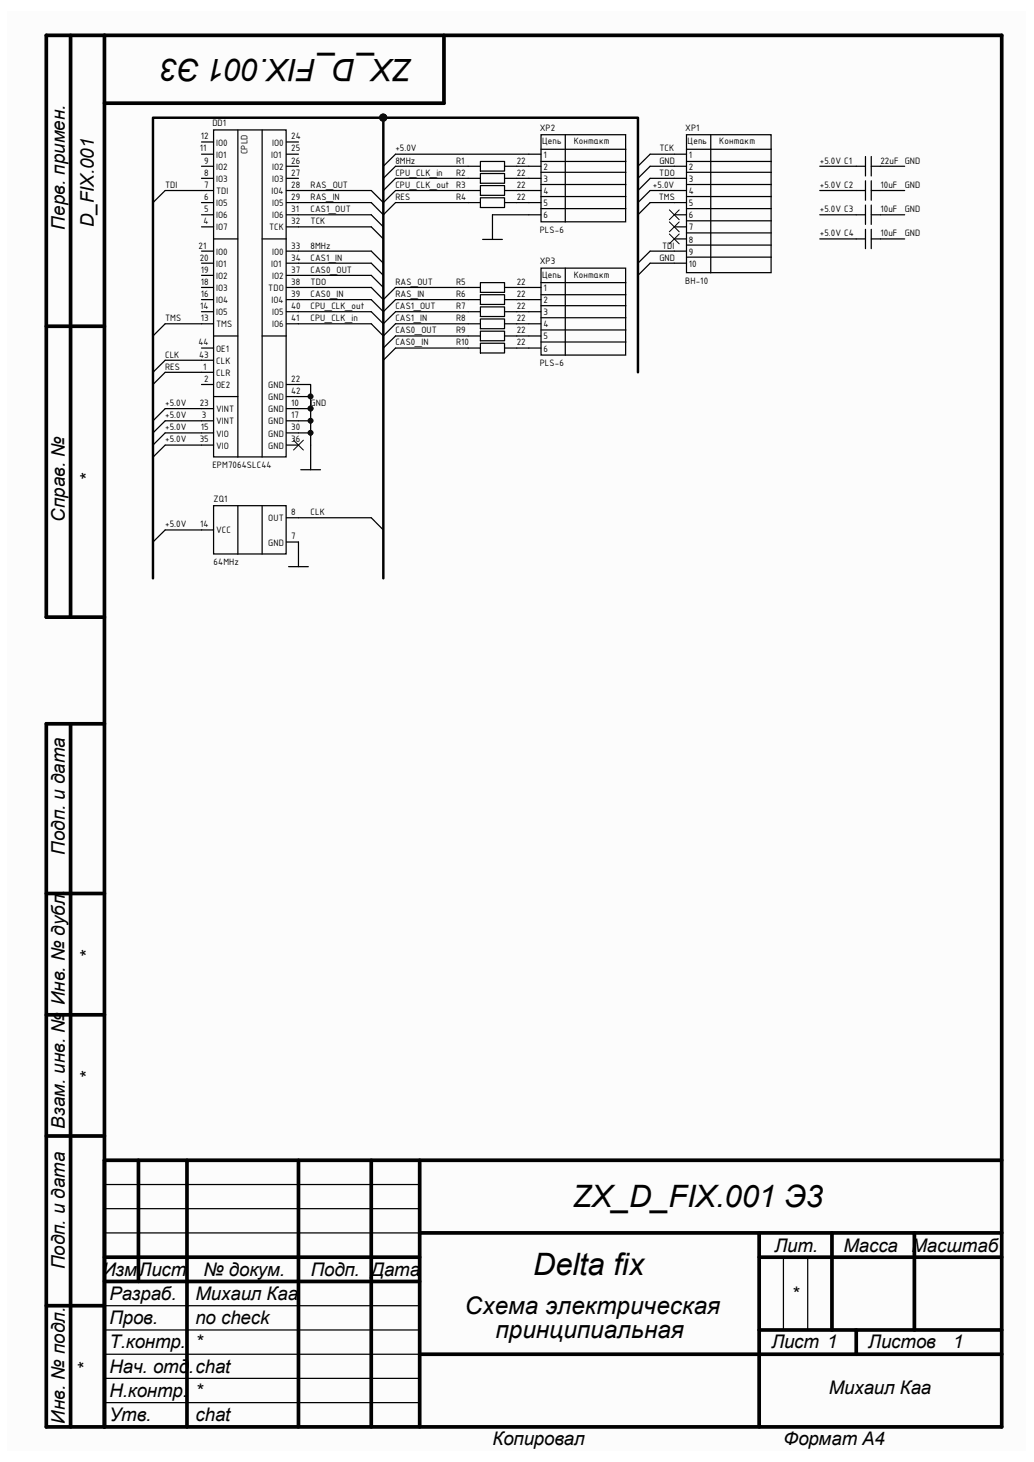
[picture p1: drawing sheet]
<svg xmlns="http://www.w3.org/2000/svg" width="210mm" height="297mm" viewBox="0 0 210 297" stroke-linecap="round" stroke-linejoin="round" font-family="sans-serif">
<path d="M1.5 2.3h206.9v292.5h-206.9z" fill="#fcfcfc"/>
<g fill="none" stroke="#000" stroke-width=".75">
<path d="M14.3 7.2v118.2M21.2 7.2v282.7M90.2 7.2v13.8h-69M9.4 66.3h11.8M21.2 125.4h-11.8v-118.2h194.1v282.7h-194.1v-142.9h11.8M14.3 147v142.9M9.4 181.5h11.8M9.4 206.2h11.8M9.4 230.8h11.8M21.2 235.7h182.3M28.1 235.7v24.6M38 235.7v54.2"/>
<path d="M60.6 235.7v54.2M75.4 235.7v54.2M85.2 235.7v54.2M21.2 255.4h64M85.2 250.5h118.3M154.2 255.4h49.3M154.2 250.5v39.4M169 250.5v19.7M185.7 250.5v19.7M9.4 265.3h11.8M21.2 260.3h64M85.2 275.1h118.3"/>
<path d="M154.2 270.2h49.3M173.9 270.2v4.9"/>
</g>
<g fill="none" stroke="#000" stroke-width=".25">
<path d="M40.9 33.8h2.5M40.9 31.3h2.5M40.9 36.2h2.5M40.9 28.8h2.5M43.4 26.4h14.7v66.4h-14.7zM43.4 38.7h-9.9l-2.4 2.5M48.3 26.4v66.5M53.2 26.4v66.5M58.2 33.8h2.4M58.2 38.7h17.2l2.5 2.5 2.4-2.5h17.3M58.2 31.3h2.4M58.2 36.2h2.4"/>
<path d="M58.2 28.8h2.4M97.6 32.8h4.9v2h-4.9zM97.6 35.3h4.9v1.9h-4.9zM97.6 37.7h4.9v2h-4.9zM97.6 33.8h-17.3l-2.4 2.4M97.6 36.2h-17.3l-2.4 2.5M102.5 33.8h7.4M102.5 38.7h7.4M102.5 36.2h7.4M109.9 27.4h17.2v17.7h-17.2zM109.9 31.3h-29.6l-2.4 2.5M109.9 30.3h17.2"/>
<path d="M109.9 32.8h17.2M109.9 35h17.2M109.9 37.5h17.2M109.9 39.9h17.2M114.8 27.4v17.7M139.4 27.4h17.2v28h-17.2zM139.4 33.8h-7.3l-2.5 2.4M139.4 38.7h-7.3l-2.5 2.5M139.4 31.3h-7.3l-2.5 2.5M139.4 36.2h-7.3l-2.5 2.5M139.4 30.3h17.3M139.4 32.8h17.3"/>
<path d="M139.4 35h17.3M139.4 37.5h17.3M139.4 39.9h17.3M144.4 27.4v28M166.5 33.8h9.3M166.5 38.7h9.3M175.8 31.8v4M175.8 36.7v4M177 33.8h6.7M177 31.8v4M177 36.7v4M177 38.7h6.7"/>
<path d="M40.9 43.6h2.5M40.9 41.2h2.5M40.9 46.1h2.5M40.9 51h2.5M40.9 53.5h2.5M40.9 58.4h2.5M40.9 55.9h2.5M43.4 48.5h4.9M53.2 48.5h5M58.2 43.6h17.2l2.5 2.5M58.2 41.2h17.2l2.5 2.4 2.4-2.4h17.3M58.2 46.1h17.2l2.5 2.4"/>
<path d="M58.2 51h17.2l2.5 2.5M58.2 53.5h17.2l2.5 2.4M58.2 58.4h17.2l2.5 2.5 2.4-2.5h17.3M58.2 55.9h17.2l2.5 2.5M97.6 40.2h4.9v2h-4.9zM97.6 57.4h4.9v2h-4.9zM97.6 59.9h4.9v1.9h-4.9zM98 48.6h4M102.5 41.2h7.4M102.5 58.4h7.4M109.9 54.5h17.2v17.6h-17.2zM109.9 43.6h-9.9v5"/>
<path d="M109.9 42.4h17.2M109.9 57.4h17.2M109.9 59.9h17.2M114.8 54.5v17.7M137 43.6h2.4M137 48.5h2.4M137 46.1h2.4M139.4 41.2h-7.3l-2.5 2.4M139.4 51h-7.3l-2.5 2.5M139.4 53.5h-7.3l-2.5 2.4M139.4 42.4h17.3M139.4 44.9h17.3"/>
<path d="M139.4 47.3h17.3M139.4 49.8h17.3M139.4 52.2h17.3M166.5 43.6h9.3M166.5 48.5h9.3M175.8 41.7v3.9M175.8 46.6v3.9M177 41.7v3.9M177 46.6v3.9M177 43.6h6.7M177 48.5h6.7M40.9 63.3h2.5"/>
<path d="M40.9 60.9h2.5M40.9 78.1h2.5M40.9 70.7h2.5M43.4 65.8h-9.9l-2.4 2.5M43.4 73.2h-9.9l-2.4 2.4M43.4 75.6h-9.9l-2.4 2.5M43.4 68.3h4.9M53.2 68.3h5M58.2 78.1h4.9v4.9M58.2 65.8h17.2l2.5 2.5 2.4-2.5h17.3M58.2 63.3h17.2l2.5 2.5 2.4-2.5h17.3M58.2 60.9h17.2l2.5 2.4 2.4-2.4h17.3"/>
<path d="M97.6 62.3h4.9v2h-4.9zM97.6 64.8h4.9v2h-4.9zM97.6 67.3h4.9v1.9h-4.9zM97.6 69.7h4.9v2h-4.9zM97.6 70.7h-17.3l-2.4 2.5M97.6 68.3h-17.3l-2.4 2.4M102.5 65.8h7.4M102.5 63.3h7.4M102.5 60.9h7.4M102.5 70.7h7.4M102.5 68.3h7.4M109.9 62.1h17.2"/>
<path d="M109.9 64.6h17.2M109.9 67h17.2M109.9 69.5h17.2M43.4 83h-9.9l-2.4 2.5M43.4 85.5h-9.9l-2.4 2.4M43.4 87.9h-9.9l-2.4 2.5M43.4 90.4h-9.9l-2.4 2.5M43.4 80.6h4.9M58.2 83h4.9v12.4M58.2 87.9h4.9M58.2 85.5h4.9M58.2 90.4h2.4"/>
<path d="M58.2 80.6h4.9M61.1 95.4h4M43.4 102.7h14.7v9.8h-14.7zM43.4 107.7h-9.9l-2.4 2.4M48.3 102.7v9.9M53.2 102.7v9.9M58.2 105.2h17.2l2.5 2.5M58.2 110.1h2.4v5M58.6 115.1h4M21.2 250.5h64M21.2 245.5h64M21.2 240.6h64"/>
<path d="M159.1 255.4v14.8M164.1 255.4v14.8M21.2 275.1h64M21.2 270.2h64M21.2 265.3h64M21.2 285h64M21.2 280h64"/>
</g>
<g fill="#0e0e0e" stroke="#0e0e0e" stroke-width=".2">
<circle cx="63.1" cy="83" r=".47"/>
<circle cx="63.1" cy="87.9" r=".47"/>
<circle cx="63.1" cy="85.5" r=".47"/>
<circle cx="63.1" cy="80.5" r=".47"/>
<circle cx="77.8" cy="23.9" r=".73"/>
</g>
<path d="M136 42.6l2 2M136 45.1l2 2M136 47.5l2 2M138 42.6l-2 2M138 45.1l-2 2M138 47.5l-2 2M59.6 89.4l2 2M61.6 89.4l-2 2" fill="none" stroke="#000" stroke-width=".2"/>
<path d="M77.9 23.9h51.7v51.7M31.1 117.5v-93.6h46.8v93.6" fill="none" stroke="#000" stroke-width=".5"/>
<g font-size="6.3">
<text x="83.7" y="11.9" transform="rotate(-180 83.7 11.9)">ZX_D_FIX.001 Э3</text>
<text x="116.4" y="245.2">ZX_D_FIX.001 Э3</text>
<text x="108.3" y="259">Delta fix</text>
</g>
<g font-size="4.9">
<text x="94.4" y="267">Схема электрическая</text>
<text x="100.7" y="271.9">принципиальная</text>
</g>
<g font-size="3.8">
<text x="13.2" y="46.6" transform="rotate(-90 13.2 46.6)">Перв. примен.</text>
<text x="19.1" y="46.2" transform="rotate(-90 19.1 46.2)">D_FIX.001</text>
<text x="19.1" y="97.7" transform="rotate(-90 19.1 97.7)">*</text>
<text x="13.2" y="106" transform="rotate(-90 13.2 106)">Справ. №</text>
<text x="13.2" y="173.6" transform="rotate(-90 13.2 173.6)">Подп. и дата</text>
<text x="19.1" y="194.7" transform="rotate(-90 19.1 194.7)">*</text>
<text x="13.2" y="204.2" transform="rotate(-90 13.2 204.2)">Инв. № дубл.</text>
<text x="19.1" y="219.3" transform="rotate(-90 19.1 219.3)">*</text>
<text x="13.2" y="229.3" transform="rotate(-90 13.2 229.3)">Взам. инв. №</text>
<text x="13.2" y="257.9" transform="rotate(-90 13.2 257.9)">Подп. и дата</text>
<text x="157.3" y="254.3">Лит.</text>
<text x="171.3" y="254.3">Масса</text>
<text x="185.2" y="254.3">Масштаб</text>
<text x="20.8" y="259.2">Изм.</text>
<text x="28.2" y="259.2">Лист</text>
<text x="41.3" y="259.2">№ докум.</text>
<text x="63.1" y="259.2">Подп. Дата</text>
<text x="22.2" y="269">Пров.</text>
<text x="22.2" y="264.1">Разраб.</text>
<text x="39.7" y="269">no check</text>
<text x="39.7" y="264.1">Михаил Каа</text>
<text x="160.7" y="264.1">*</text>
<text x="22.2" y="273.9">Т.контр.</text>
<text x="39.7" y="273.9">*</text>
<text x="156.7" y="273.9">Лист 1</text>
<text x="176.4" y="273.9">Листов</text>
<text x="193.6" y="273.9">1</text>
<text x="18.6" y="278.4" transform="rotate(-90 18.6 278.4)">*</text>
<text x="22.2" y="278.8">Нач. отд.chat</text>
<text x="22.2" y="283.8">Н.контр.</text>
<text x="39.7" y="283.8">*</text>
<text x="168.3" y="283.3">Михаил Каа</text>
<text x="13.2" y="289.2" transform="rotate(-90 13.2 289.2)">Инв. № подл.</text>
<text x="22.2" y="288.7">Утв.</text>
<text x="39.7" y="288.7">chat</text>
<text x="100" y="293.6">Копировал</text>
<text x="159.1" y="293.6">Формат А4</text>
</g>
<g font-size="2">
<text x="40.8" y="28.3">12</text>
<text x="43.1" y="25.6">DD1</text>
<text x="43.9" y="29.6">IO0</text>
<text x="55.3" y="29.6">IO0</text>
<text x="59.1" y="28.3">24</text>
<text x="109.6" y="26.6">XP2</text>
<text x="110.1" y="29.3">Цепь</text>
<text x="116.6" y="29.3">Контакт</text>
<text x="139.2" y="26.6">XP1</text>
<text x="139.7" y="29.3">Цепь</text>
<text x="146.1" y="29.3">Контакт</text>
<text x="40.6" y="30.8">11</text>
<text x="41.5" y="35.7">8</text>
<text x="41.5" y="33.2">9</text>
<text x="43.9" y="34.5">IO2</text>
<text x="43.9" y="32">IO1</text>
<text x="50.3" y="31.3" transform="rotate(-90 50.3 31.3)">CPLD</text>
<text x="55.1" y="32">IO1</text>
<text x="55.3" y="34.5">IO2</text>
<text x="59.1" y="30.8">25</text>
<text x="59.1" y="33.2">26</text>
<text x="59.1" y="35.7">27</text>
<text x="80.3" y="30.8">+5.0V</text>
<text x="80.3" y="35.7">CPU_CLK_in</text>
<text x="80.3" y="33.2">8MHz</text>
<text x="92.6" y="33.2">R1</text>
<text x="92.6" y="35.7">R2</text>
<text x="105" y="33.2">22</text>
<text x="105" y="35.7">22</text>
<text x="110.4" y="32">1</text>
<text x="110.4" y="34.5">2</text>
<text x="133.9" y="35.7">TDO</text>
<text x="133.9" y="33.2">GND</text>
<text x="133.9" y="30.8">TCK</text>
<text x="139.9" y="32">1</text>
<text x="139.9" y="34.5">2</text>
<text x="166.5" y="33.2">+5.0V C1</text>
<text x="178.8" y="33.2">22uF GND</text>
<text x="33.5" y="38.2">TDI</text>
<text x="41.5" y="38.2">7</text>
<text x="41.5" y="40.6">6</text>
<text x="43.9" y="39.4">TDI</text>
<text x="43.9" y="37">IO3</text>
<text x="43.9" y="41.9">IO5</text>
<text x="55.2" y="39.4">IO4</text>
<text x="55.3" y="37">IO3</text>
<text x="55.3" y="41.9">IO5</text>
<text x="59.1" y="38.2">28</text>
<text x="59.1" y="40.6">29</text>
<text x="63.1" y="38.2">RAS_OUT</text>
<text x="63.1" y="40.6">RAS_IN</text>
<text x="80.3" y="40.6">RES</text>
<text x="80.3" y="38.2">CPU_CLK_out R3</text>
<text x="92.6" y="40.6">R4</text>
<text x="105" y="38.2">22</text>
<text x="105" y="40.6">22</text>
<text x="110.4" y="37">3</text>
<text x="110.4" y="39.4">4</text>
<text x="110.4" y="41.9">5</text>
<text x="132.6" y="38.2">+5.0V</text>
<text x="133.8" y="40.6">TMS</text>
<text x="139.9" y="37">3</text>
<text x="139.9" y="39.4">4</text>
<text x="139.9" y="41.9">5</text>
<text x="166.5" y="38.2">+5.0V C2</text>
<text x="178.8" y="38.2">10uF</text>
<text x="183.8" y="38.2">GND</text>
<text x="41.4" y="45.6">4</text>
<text x="41.5" y="43.1">5</text>
<text x="43.9" y="46.8">IO7</text>
<text x="43.9" y="44.4">IO6</text>
<text x="54.7" y="46.8">TCK</text>
<text x="55.3" y="44.4">IO6</text>
<text x="59.1" y="43.1">31</text>
<text x="59.1" y="45.6">32</text>
<text x="63.1" y="45.6">TCK</text>
<text x="63.1" y="43.1">CAS1_OUT</text>
<text x="109.6" y="47.3">PLS-6</text>
<text x="110.4" y="44.4">6</text>
<text x="139.9" y="44.4">6</text>
<text x="139.9" y="46.8">7</text>
<text x="166.5" y="43.1">+5.0V C3</text>
<text x="178.8" y="43.1">10uF</text>
<text x="183.8" y="43.1">GND</text>
<text x="40.3" y="50.5">21</text>
<text x="40.6" y="53">20</text>
<text x="43.9" y="51.7">IO0</text>
<text x="55.3" y="51.7">IO0</text>
<text x="59.1" y="50.5">33</text>
<text x="59.1" y="53">34</text>
<text x="63.1" y="50.5">8MHz</text>
<text x="63.1" y="53">CAS1_IN</text>
<text x="109.6" y="53.7">XP3</text>
<text x="133.9" y="53">GND</text>
<text x="134.5" y="50.5">TDI</text>
<text x="139.9" y="49.3">8</text>
<text x="139.9" y="51.7">9</text>
<text x="166.5" y="48">+5.0V C4</text>
<text x="178.8" y="48">10uF</text>
<text x="183.8" y="48">GND</text>
<text x="40.8" y="57.9">18</text>
<text x="40.8" y="55.4">19</text>
<text x="43.9" y="59.1">IO3</text>
<text x="43.9" y="56.6">IO2</text>
<text x="43.9" y="54.2">IO1</text>
<text x="54.5" y="59.1">TDO</text>
<text x="55.1" y="54.2">IO1</text>
<text x="55.3" y="56.6">IO2</text>
<text x="59.1" y="55.4">37</text>
<text x="59.1" y="57.9">38</text>
<text x="63.1" y="57.9">TDO</text>
<text x="63.1" y="55.4">CAS0_OUT</text>
<text x="80.3" y="57.9">RAS_OUT</text>
<text x="92.6" y="57.9">R5</text>
<text x="105" y="57.9">22</text>
<text x="110.1" y="56.4">Цепь</text>
<text x="110.4" y="59.1">1</text>
<text x="116.6" y="56.4">Контакт</text>
<text x="139.2" y="57.7">BH-10</text>
<text x="139.9" y="54.2">10</text>
<text x="33.5" y="65.3">TMS</text>
<text x="40.7" y="62.8">14</text>
<text x="40.8" y="65.3">13</text>
<text x="40.8" y="60.3">16</text>
<text x="43.9" y="64.1">IO5</text>
<text x="43.9" y="61.6">IO4</text>
<text x="55.2" y="61.6">IO4</text>
<text x="55.3" y="64.1">IO5</text>
<text x="59.1" y="60.3">39</text>
<text x="59.1" y="62.8">40</text>
<text x="59.1" y="65.3">41</text>
<text x="63.1" y="65.3">CPU_CLK_in</text>
<text x="63.1" y="60.3">CAS0_IN</text>
<text x="63.1" y="62.8">CPU_CLK_out</text>
<text x="80.3" y="65.3">CAS1_IN</text>
<text x="80.3" y="62.8">CAS1_OUT</text>
<text x="80.3" y="60.3">RAS_IN</text>
<text x="92.6" y="60.3">R6</text>
<text x="92.6" y="62.8">R7</text>
<text x="92.6" y="65.3">R8</text>
<text x="105" y="60.3">22</text>
<text x="105" y="62.8">22</text>
<text x="105" y="65.3">22</text>
<text x="110.4" y="61.6">2</text>
<text x="110.4" y="64.1">3</text>
<text x="40.3" y="70.2">44</text>
<text x="43.9" y="66.5">TMS</text>
<text x="43.9" y="71.5">OE1</text>
<text x="55.3" y="66.5">IO6</text>
<text x="80.3" y="67.7">CAS0_OUT</text>
<text x="80.3" y="70.2">CAS0_IN</text>
<text x="92.6" y="67.7">R9</text>
<text x="92.6" y="70.2">R10</text>
<text x="105" y="67.7">22</text>
<text x="105" y="70.2">22</text>
<text x="110.4" y="66.5">4</text>
<text x="110.4" y="69">5</text>
<text x="110.4" y="71.5">6</text>
<text x="33.5" y="75.1">RES</text>
<text x="33.5" y="72.6">CLK</text>
<text x="40.4" y="72.6">43</text>
<text x="41.2" y="75.1">1</text>
<text x="41.5" y="77.6">2</text>
<text x="43.9" y="73.9">CLK</text>
<text x="43.9" y="76.4">CLR</text>
<text x="59.1" y="77.6">22</text>
<text x="109.6" y="74.4">PLS-6</text>
<text x="33.5" y="82.5">+5.0V</text>
<text x="40.6" y="82.5">23</text>
<text x="43.9" y="83.7">VINT</text>
<text x="43.9" y="78.8">OE2</text>
<text x="54.5" y="83.7">GND</text>
<text x="54.5" y="78.8">GND</text>
<text x="54.5" y="81.3">GND</text>
<text x="59.1" y="82.5">10</text>
<text x="59.1" y="80.1">42</text>
<text x="63.1" y="82.5">GND</text>
<text x="33.5" y="85">+5.0V</text>
<text x="33.5" y="87.4">+5.0V</text>
<text x="33.5" y="89.9">+5.0V</text>
<text x="40.6" y="89.9">35</text>
<text x="40.8" y="87.4">15</text>
<text x="41" y="85">3</text>
<text x="43.9" y="88.7">VIO</text>
<text x="43.9" y="86.2">VINT</text>
<text x="54.5" y="86.2">GND</text>
<text x="54.5" y="88.7">GND</text>
<text x="59.1" y="85">17</text>
<text x="59.1" y="87.4">30</text>
<text x="59.1" y="89.9">36</text>
<text x="43.1" y="95.1">EPM7064SLC44</text>
<text x="43.9" y="91.1">VIO</text>
<text x="54.5" y="91.1">GND</text>
<text x="43.4" y="101.9">ZQ1</text>
<text x="33.5" y="107.1">+5.0V</text>
<text x="40.7" y="107.1">14</text>
<text x="54.5" y="105.9">OUT</text>
<text x="59.1" y="104.6">8</text>
<text x="63.1" y="104.6">CLK</text>
<text x="43.9" y="108.4">VCC</text>
<text x="54.5" y="110.8">GND</text>
<text x="59.1" y="109.6">7</text>
<text x="43.4" y="114.8">64MHz</text>
</g>
</svg>
